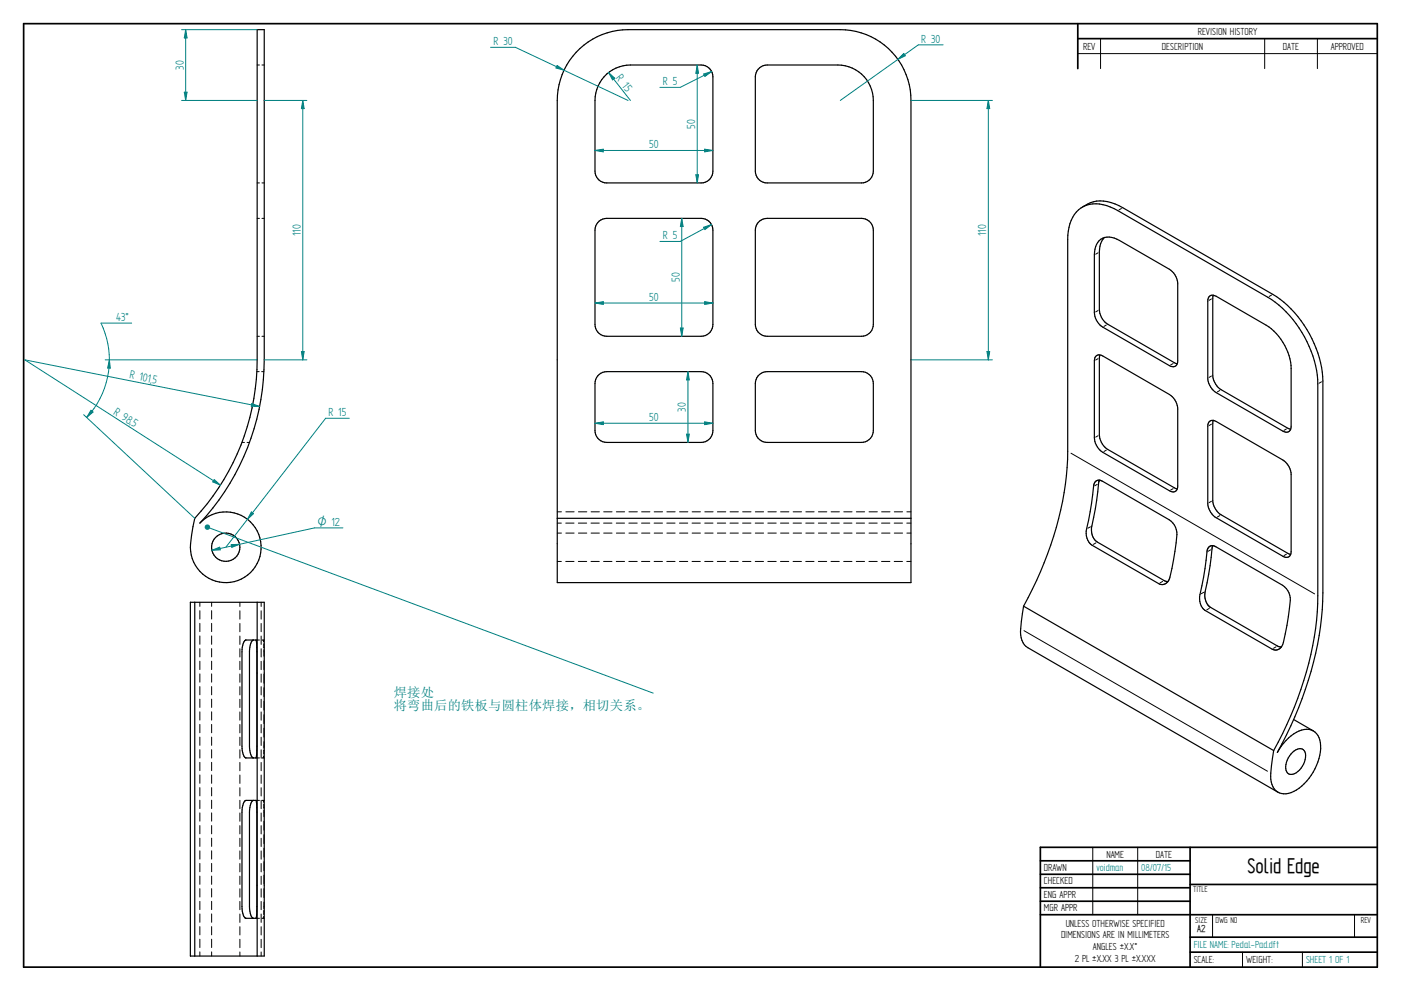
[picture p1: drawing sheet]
<svg xmlns="http://www.w3.org/2000/svg" width="594mm" height="420mm" viewBox="0 0 594 420" stroke-linecap="round" stroke-linejoin="round" font-family="sans-serif">
<g fill="none" stroke="#000" stroke-width=".72">
<path d="M10 10h574v400h-574zM457 10v19.1M457 16.4h127M504.6 359.2v50.8M584 359.2h-142.9v50.8M441.1 365h63.5M441.1 370.7h63.5M441.1 376.4h63.5M504.6 375h79.4M441.1 382.1h63.5M441.1 387.8h142.9M504.6 397.3h79.4"/>
<path d="M504.6 403.7h79.4"/>
</g>
<g fill="none" stroke="#000" stroke-width=".42">
<path d="M466.7 16.4v12.7M536.3 16.4v12.7M558.6 16.4v12.7M109 27.6h1M111.1 27.6h.9M457 22.7h127M109 77.6h1M111.1 77.6h.9M109 92.6h1M111.1 92.6h.9M475.5 88.4l-1 .6M465.6 107.2l-1 .6"/>
<path d="M465.6 131.7l-1 .5M469.1 137.8l-1 .6M513.7 126.7l-1 .6M539.2 125.1l-1 .6M108.9 157.6h1M109 142.6h1M110.9 157.6h1M111.1 142.6h.9M465.6 152.1l-1 .6M497.5 154.1l-1.1 .6M513.7 159.4l-1 .6M513.7 179.8l-1 .6"/>
<path d="M517.2 165.6l-1 .6M560.4 161.9l-1.1 .6M102.6 187.6h1.1M104.8 187.6h1M454.1 192.2l103.3 59.6M465.6 184.7l-1 .6M469.1 190.8l-1 .6M545.5 181.9l-1 .6M236.3 217h1.8M239.9 217h3.6M245.3 217h3.5M250.6 217h3.6"/>
<path d="M256 217h3.5M261.4 217h3.5M266.7 217h3.5M272.1 217h3.5M277.4 217h3.6M282.8 217h3.5M288.2 217h3.5M293.5 217h3.5M298.9 217h3.5M304.2 217h3.6M309.6 217h3.5M314.9 217h3.6"/>
<path d="M320.3 217h3.5M325.6 217h3.6M331 217h3.5M336.3 217h3.6M341.7 217h3.5M347 217h3.6M352.4 217h3.5M357.8 217h3.5M363.1 217h3.5M368.5 217h3.5M373.8 217h3.6M379.2 217h3.5"/>
<path d="M384.5 217h1.8M465.3 205.4l-1.1 .6M497.5 207.2l-1.1 .6M513.7 212.5l-1 .6M517.2 218.6l-1 .6M236.3 221.8h1.7M236.3 226h1.8M236.3 238h1.7M239.9 221.8h3.5M239.9 238h3.5M239.9 226h3.6M245.2 221.8h3.6"/>
<path d="M245.2 238h3.6M245.3 226h3.5M250.6 221.8h3.5M250.6 238h3.5M250.6 226h3.6M255.9 221.8h3.6M255.9 238h3.6M256 226h3.5M261.3 221.8h3.5M261.3 238h3.5M261.4 226h3.5M266.7 221.8h3.5"/>
<path d="M266.7 238h3.5M266.7 226h3.5M272 221.8h3.5M272 238h3.5M272.1 226h3.5M277.4 221.8h3.5M277.4 238h3.5M277.4 226h3.6M282.7 221.8h3.6M282.7 238h3.6M282.8 226h3.5M288.1 221.8h3.5"/>
<path d="M288.1 238h3.5M288.2 226h3.5M293.4 221.8h3.6M293.4 238h3.6M293.5 226h3.5M298.8 221.8h3.5M298.8 238h3.5M298.9 226h3.5M304.2 221.8h3.5M304.2 238h3.5M304.2 226h3.6M309.5 221.8h3.5"/>
<path d="M309.5 238h3.5M309.6 226h3.5M314.9 221.8h3.5M314.9 238h3.5M314.9 226h3.6M320.2 221.8h3.6M320.2 238h3.6M320.3 226h3.5M325.6 221.8h3.5M325.6 238h3.5M325.6 226h3.6M331 221.8h3.5"/>
<path d="M331 238h3.5M331 226h3.5M336.3 221.8h3.5M336.3 238h3.5M336.3 226h3.6M341.7 221.8h3.5M341.7 238h3.5M341.7 226h3.5M347 221.8h3.6M347 238h3.6M347 226h3.6M352.4 221.8h3.5"/>
<path d="M352.4 238h3.5M352.4 226h3.5M357.8 221.8h3.5M357.8 238h3.5M357.8 226h3.5M363.1 221.8h3.5M363.1 238h3.5M363.1 226h3.5M368.5 221.8h3.5M368.5 238h3.5M368.5 226h3.5M373.8 221.8h3.6"/>
<path d="M373.8 238h3.6M373.8 226h3.6M379.2 221.8h3.5M379.2 238h3.5M379.2 226h3.5M384.5 221.8h1.8M384.5 238h1.8M384.5 226h1.8M462.4 223.4l-1.1 .5M464.7 230.2l-1.1 .6M513.3 233.1l-1 .6M545.5 234.9l-1 .6"/>
<path d="M84.7 255.4v1.7M84.7 258.9v3.6M89.7 255.4v1.7M89.7 258.9v3.6M101.7 255.4v1.7M101.7 259v3.5M110.7 255.4v1.7M110.7 259v3.5M493 246.5l-1.1 .6M510.4 251.1l-1 .6M512.8 257.9l-1.1 .7M84.7 264.3v3.5"/>
<path d="M84.7 269.6v3.6M84.7 275v3.5M89.7 264.3v3.5M89.7 269.6v3.6M89.7 275v3.5M101.7 264.3v3.5M101.7 269.7v3.5M101.7 275v3.6M108.5 271.4h.2M108.9 271.4h1.1M110.7 264.3v3.5M110.7 269.7v3.5"/>
<path d="M110.7 275v3.6M111.1 271.4h.9M111.5 271.4l.3 .7M111.8 273l.1 1.6M111.9 275.5v2.7M434.2 267.4l103.3 59.6M541.1 274.2l-1.1 .7M84.7 280.3v3.6M84.7 285.7v3.5M84.7 291.1v3.5M84.7 296.4v3.5M89.7 280.3v3.6"/>
<path d="M89.7 285.7v3.5M89.7 291.1v3.5M89.7 296.4v3.5M101.7 280.4v3.5M101.7 285.7v3.6M101.7 291.1v3.5M101.7 296.5v3.5M110.7 280.4v3.5M110.7 285.7v3.6M110.7 291.1v3.5M110.7 296.5v3.5M111.9 280.2v3.7"/>
<path d="M111.9 285.9v3.7M111.9 291.6v3.8M111.9 297.3v3.8M84.7 301.8v3.5M84.7 307.1v3.6M84.7 312.5v3.5M84.7 317.8v3.6M89.7 301.8v3.5M89.7 307.1v3.6M89.7 312.5v3.5M89.7 317.8v3.6M101.7 301.8v3.6"/>
<path d="M101.7 307.2v3.5M101.7 312.5v3.6M101.7 317.9v3.5M110.7 301.8v3.6M110.7 307.2v3.5M110.7 312.5v3.6M110.7 317.9v3.5M111.9 318.1l-.1 1.6M111.9 314.5v2.7M111.9 303v3.8M111.9 308.7v3.8M84.7 323.2v3.5"/>
<path d="M84.7 328.5v3.6M84.7 333.9v3.5M84.7 339.3v3.5M89.7 323.2v3.5M89.7 328.5v3.6M89.7 333.9v3.5M89.7 339.3v3.5M101.7 323.3v3.5M101.7 328.6v3.5M101.7 334v3.5M101.7 339.3v3.6M108.5 321.4h.2"/>
<path d="M108.5 339.3h.2M108.9 321.4h1.1M108.9 339.3h1.1M110.7 323.3v3.5M110.7 328.6v3.5M110.7 334v3.5M110.7 339.3v3.6M111.1 321.4h.9M111.1 339.3h.9M111.5 339.3l.3 .8M111.8 320.5l-.3 .9M84.7 344.6v3.5"/>
<path d="M84.7 350v3.5M84.7 355.3v3.6M89.7 344.6v3.5M89.7 350v3.5M89.7 355.3v3.6M101.7 344.7v3.5M101.7 350.1v3.5M101.7 355.4v3.5M110.7 344.7v3.5M110.7 350.1v3.5M110.7 355.4v3.5M111.8 341l.1 1.6"/>
<path d="M111.9 343.5v2.7M111.9 348.2v3.8M111.9 353.9v3.8M111.9 359.6v3.8M463.4 359.2v28.6M482.4 359.2v28.6M84.7 360.7v3.5M84.7 366.1v3.5M84.7 371.4v3.5M84.7 376.8v3.5M89.7 360.7v3.5M89.7 366.1v3.5"/>
<path d="M89.7 371.4v3.5M89.7 376.8v3.5M101.7 360.8v3.5M101.7 366.1v3.6M101.7 371.5v3.5M101.7 376.8v3.6M110.7 360.8v3.5M110.7 366.1v3.6M110.7 371.5v3.5M110.7 376.8v3.6M111.9 365.3v3.8M111.9 371.1v3.7"/>
<path d="M111.9 376.8v3.7M84.7 382.1v3.6M84.7 387.5v3.5M84.7 392.9v3.5M84.7 398.2v3.5M89.7 382.1v3.6M89.7 387.5v3.5M89.7 392.9v3.5M89.7 398.2v3.5M101.7 382.2v3.5M101.7 387.5v3.6M101.7 392.9v3.5"/>
<path d="M101.7 398.2v3.6M108.5 389.3h.2M108.9 389.3h1.1M110.7 382.2v3.5M110.7 387.5v3.6M110.7 392.9v3.5M110.7 398.2v3.6M111.1 389.3h.9M111.8 388.6l-.3 .7M111.9 386.1l-.1 1.6M111.9 382.5v2.7M514.2 387.9v9.4"/>
<path d="M574.4 387.9v9.4M84.7 403.6v1.7M89.7 403.6v1.7M101.7 403.6v1.7M110.7 403.6v1.7M526.9 403.7v6.3M552.3 403.7v6.3"/>
</g>
<g fill="none" stroke="#000" stroke-width=".51">
<path d="M109 12.6h3v140a101.3 101.3 0 0 1-27.3 69.2 15 15 0 0 1 24.1 2.8 15 15 0 0 1-9.9 22.1 15 15 0 0 1-18.1-16.2l1.8-10.7a98.6 98.6 0 0 0 26.4-67.2zM244.3 22.2a29.9 29.9 0 0 1 22-9.6h90a29.9 29.9 0 0 1 30 30v204.4h-150v-204.4a30 30 0 0 1 8-20.4zM257.3 31.4a15.2 15.2 0 0 1 10-3.8h30a5 5 0 0 1 5 5v40a4.9 4.9 0 0 1-5 5h-40a4.9 4.9 0 0 1-5-5v-30a15.3 15.3 0 0 1 5-11.2zM321.5 29.4l.6-.7a4.7 4.7 0 0 1 3.2-1.1h30a15.1 15.1 0 0 1 15 15v30a5 5 0 0 1-5 5h-40a5 5 0 0 1-5-5v-40l.3-1.7zM254.1 93.7l1.5-.8 1.7-.3h40a4.9 4.9 0 0 1 5 5v40a4.9 4.9 0 0 1-5 5h-40a5 5 0 0 1-5-5v-40a5 5 0 0 1 1.8-3.9zM321.5 94.4l2.1-1.5 1.7-.3h40a5 5 0 0 1 5 5v40a5 5 0 0 1-5 5h-40a5.1 5.1 0 0 1-5-5v-40l.3-1.8zM459 87.8a14.1 14.1 0 0 1 15.4-.6l65.3 37.6a47 47 0 0 1 21.3 36.7v89.9a145.1 145.1 0 0 1-19.4 67.6 17 17 0 0 1 12.5-9.8 6.2 6.2 0 0 1 5.9 6.9 22.4 22.4 0 0 1-12.5 19.9 6 6 0 0 1-8.6-5.6l.3-5.7 .9-6.5M466.1 102a6.8 6.8 0 0 1 8.6-.1l21.2 12.3a7.7 7.7 0 0 1 3.5 6.1v32.7a2.15 2.15 0 0 1-1 2.3 2.15 2.15 0 0 1-2.5-.3l-28.3-16.3a7.9 7.9 0 0 1-3.5-6.2v-24.4l.5-3.5zM468.3 100.7l-1.6 2.6-.4 2.3-.1 25.7a7.8 7.8 0 0 0 3.5 6.2l28.3 16.3 1.2 .4M514.5 125.2l1.2 .4 21.2 12.3a23.5 23.5 0 0 1 10.6 18.4l-.2 25.7M514.5 125.2l-.2 33.9a8 8 0 0 0 3.5 6.1l28.3 16.4 1.2 .4M514.5 125.2l-1.5 .3-.8 1.5-.1 33.3a8 8 0 0 0 3.6 6.2l28.3 16.3 1.7 .5 1-.4 .6-.9"/>
<path d="M253.5 159.3l2.1-1.4 1.7-.3h40a5 5 0 0 1 5 5v20a4.9 4.9 0 0 1-5 5h-40a5 5 0 0 1-5-5v-20l.3-1.7zM321.5 159.3l.6-.6a4.7 4.7 0 0 1 3.2-1.1h40a5.1 5.1 0 0 1 5 5v20a5 5 0 0 1-5 5h-40a5.1 5.1 0 0 1-5-5v-20l.3-1.7zM466.4 150.5l-.2 33.9a8 8 0 0 0 3.5 6.1l29.5 16.8M466.4 150.5l-1.1 .1-.8 .6-.4 1.8v32.6a8 8 0 0 0 3.5 6.2l29.5 16.7a1.76 1.76 0 0 0 2.1-1.2M466.4 150.5l1.2 .4 28.3 16.4a7.7 7.7 0 0 1 3.5 6.1l-.2 33.9M514.5 178.2l-.2 34a7.9 7.9 0 0 0 3.5 6.1l29.5 16.8M514.5 178.2l-1.5 .4-.8 1.4-.1 33.4a7.9 7.9 0 0 0 3.6 6.1l28.3 16.3 1.7 .5a1.65 1.65 0 0 0 1.6-1.2M514.5 178.2l29.5 16.8a7.8 7.8 0 0 1 3.5 6.1l-.2 34M236.3 219.8h150M464.5 204.2l1.3-.6 1.7 .4 29.1 17a7.3 7.3 0 0 1 2.5 5.7 76.1 76.1 0 0 1-3.7 19.6 3 3 0 0 1-4.1 1.1l-28.3-16.3a6.5 6.5 0 0 1-2.3-6.8l2.2-10.9 .9-7.6zM466.2 203.6l-.2 .6a151.7 151.7 0 0 1-3.2 19.7 6.3 6.3 0 0 0 2.5 5.9l28.3 16.3 1.6 .4M512.6 232a2.24 2.24 0 0 1 3-.2l28.3 16.4 1.6 1.4 1.1 1.7a10 10 0 0 1 .2 6.6l-1.8 10.9a9.2 9.2 0 0 1-2 5.9 2.9 2.9 0 0 1-3.6 .5l-28.3-16.3a6.1 6.1 0 0 1-2.3-6.8l1.6-7.4 1.4-11.1z"/>
<path d="M514.3 231.4l-.3 .6a151.7 151.7 0 0 1-3.1 19.7 5.9 5.9 0 0 0 2.5 5.9l28.3 16.3 1.7 .4M80.7 255.4h31.3v149.9h-31.3zM82.6 255.4v149.9M109 255.4v149.9M434 257a140.5 140.5 0 0 0 18.7-65.7v-89.8a14.9 14.9 0 0 1 6.8-14 15.3 15.3 0 0 1 14.5 1.8l63.6 36.7a46.8 46.8 0 0 1 21.2 36.8v89.8a140.1 140.1 0 0 1-18.7 65.6M434 257l-.9 6.4a12.6 12.6 0 0 0 1.3 10l1.5 1.2 106 61.3M434 257l106.1 61.2M103.7 271.7l.5-.3h4.3l.4 5-.1 43.5-.3 1.5-4.3-.1a5.7 5.7 0 0 1-1.6-4.9v-40l.3-2.9zM107.4 271.4a5.9 5.9 0 0 0-1.6 5v40a5.3 5.3 0 0 0 1.7 5M548.1 319a3.1 3.1 0 0 1 5.3-.1 8.2 8.2 0 0 1-5.8 9.4 2.93 2.93 0 0 1-2.3-4.2l1-2.7zM548.5 305.1l8.4 4.8M103.7 339.7l.6-.4h4.2l.4 5-.1 43.6-.3 1.4h-4.3a5.7 5.7 0 0 1-1.6-5v-40l.1-1.9z"/>
<path d="M107.5 339.3l-.1 .1a5.7 5.7 0 0 0-1.6 4.9v40a5.7 5.7 0 0 0 1.6 5"/>
<circle cx="95.7" cy="232" r="6"/>
</g>
<path d="M386.3 42.6h34.5M386.3 152.6h34.5M418.5 149.1h1.2l-.6 3.5z" fill="none" stroke="#008080" stroke-width=".42"/>
<path d="M418.5 149.1h1.2l-.6 3.5z" fill="#008080"/>
<path d="M419.1 42.6l.6 3.5h-1.2z" fill="none" stroke="#008080" stroke-width=".42"/>
<path d="M419.1 42.6l.6 3.5h-1.2z" fill="#008080"/>
<path d="M208 20.1h10.6l47.7 22.5M236.3 27.8l2.9 2-3.5-1zM419.1 42.6v110" fill="none" stroke="#008080" stroke-width=".42"/>
<path d="M236.3 27.8l2.9 2-3.5-1z" fill="#008080"/>
<path d="M258.1 30.8l9.2 11.8M258.1 30.8l2.6 2.3-.9 .8z" fill="none" stroke="#008080" stroke-width=".42"/>
<path d="M258.1 30.8l2.6 2.3-.9 .8z" fill="#008080"/>
<path d="M298.4 31.4l3.4-1.1-2.9 2.1zM301.8 30.3l-13.3 6.7h-8.7" fill="none" stroke="#008080" stroke-width=".42"/>
<path d="M298.4 31.4l3.4-1.1-2.9 2.1z" fill="#008080"/>
<path d="M295.6 27.6l.6 3.5h-1.1z" fill="none" stroke="#008080" stroke-width=".42"/>
<path d="M295.6 27.6l.6 3.5h-1.1z" fill="#008080"/>
<path d="M295.1 74.1h1.1l-.6 3.5z" fill="none" stroke="#008080" stroke-width=".42"/>
<path d="M295.1 74.1h1.1l-.6 3.5z" fill="#008080"/>
<path d="M295.6 27.6v50M298.8 63.2l3.5 .6-3.5 .6z" fill="none" stroke="#008080" stroke-width=".42"/>
<path d="M298.8 63.2l3.5 .6-3.5 .6z" fill="#008080"/>
<path d="M252.3 63.8l3.5-.6v1.2z" fill="none" stroke="#008080" stroke-width=".42"/>
<path d="M252.3 63.8l3.5-.6v1.2z" fill="#008080"/>
<path d="M252.3 63.8h50M298.4 96.4l3.3-1.2-2.8 2.2zM301.7 95.2l-13.2 7.2h-8.7" fill="none" stroke="#008080" stroke-width=".42"/>
<path d="M298.4 96.4l3.3-1.2-2.8 2.2z" fill="#008080"/>
<path d="M289.1 92.6l.6 3.5h-1.2z" fill="none" stroke="#008080" stroke-width=".42"/>
<path d="M289.1 92.6l.6 3.5h-1.2z" fill="#008080"/>
<path d="M288.5 139.1h1.2l-.6 3.5z" fill="none" stroke="#008080" stroke-width=".42"/>
<path d="M288.5 139.1h1.2l-.6 3.5z" fill="#008080"/>
<path d="M289.1 92.6v50M252.3 128.5l3.5-.6v1.2z" fill="none" stroke="#008080" stroke-width=".42"/>
<path d="M252.3 128.5l3.5-.6v1.2z" fill="#008080"/>
<path d="M298.8 127.9l3.5 .6-3.5 .6z" fill="none" stroke="#008080" stroke-width=".42"/>
<path d="M298.8 127.9l3.5 .6-3.5 .6z" fill="#008080"/>
<path d="M252.3 128.5h50M291.7 157.6l.6 3.5h-1.2z" fill="none" stroke="#008080" stroke-width=".42"/>
<path d="M291.7 157.6l.6 3.5h-1.2z" fill="#008080"/>
<path d="M291.1 184.1h1.2l-.6 3.5z" fill="none" stroke="#008080" stroke-width=".42"/>
<path d="M291.1 184.1h1.2l-.6 3.5z" fill="#008080"/>
<path d="M291.7 157.6v30M252.3 179.5l3.5-.6v1.1z" fill="none" stroke="#008080" stroke-width=".42"/>
<path d="M252.3 179.5l3.5-.6v1.1z" fill="#008080"/>
<path d="M298.8 178.9l3.5 .6-3.5 .5z" fill="none" stroke="#008080" stroke-width=".42"/>
<path d="M298.8 178.9l3.5 .6-3.5 .5z" fill="#008080"/>
<path d="M10.5 152.6l83 53.1M252.3 179.5h50M90.8 203.3l2.7 2.4-3.3-1.4z" fill="none" stroke="#008080" stroke-width=".42"/>
<path d="M90.8 203.3l2.7 2.4-3.3-1.4z" fill="#008080"/>
<path d="M10.5 152.6l99.6 19.7M106.8 171.1l3.3 1.2h-3.6z" fill="none" stroke="#008080" stroke-width=".42"/>
<path d="M106.8 171.1l3.3 1.2h-3.6z" fill="#008080"/>
<path d="M42.8 137h13M44.6 152.6h64.4M35.5 175.8l47.1 44M38.6 173.9l.8 .8-2.7 2.3z" fill="none" stroke="#008080" stroke-width=".42"/>
<path d="M38.6 173.9l.8 .8-2.7 2.3z" fill="#008080"/>
<path d="M46.4 152.6l.4 3.5-1.2-.1z" fill="none" stroke="#008080" stroke-width=".42"/>
<path d="M46.4 152.6l.4 3.5-1.2-.1z" fill="#008080"/>
<path d="M77 12.6h32M78.1 39.1h1.2l-.6 3.5zM77 42.6h32M42.8 137a35.8 35.8 0 0 1-6.1 40" fill="none" stroke="#008080" stroke-width=".42"/>
<path d="M78.1 39.1h1.2l-.6 3.5z" fill="#008080"/>
<path d="M78.7 12.6l.6 3.5h-1.2z" fill="none" stroke="#008080" stroke-width=".42"/>
<path d="M78.7 12.6l.6 3.5h-1.2z" fill="#008080"/>
<path d="M78.7 12.6v30M112 42.6h18.1M128.4 42.6l.6 3.5h-1.2zM112 152.6h18.1" fill="none" stroke="#008080" stroke-width=".42"/>
<path d="M128.4 42.6l.6 3.5h-1.2z" fill="#008080"/>
<path d="M127.8 149.1h1.2l-.6 3.5z" fill="none" stroke="#008080" stroke-width=".42"/>
<path d="M127.8 149.1h1.2l-.6 3.5z" fill="#008080"/>
<path d="M128.4 42.6v110M148.1 177.3h-10l-42.3 54.7M106.6 217l.9 .8-2.6 2.4z" fill="none" stroke="#008080" stroke-width=".42"/>
<path d="M106.6 217l.9 .8-2.6 2.4z" fill="#008080"/>
<path d="M89.9 233.3l3.3-1.3 .2 1.1zM145.4 223.8h-12l-43.5 9.5" fill="none" stroke="#008080" stroke-width=".42"/>
<path d="M89.9 233.3l3.3-1.3 .2 1.1z" fill="#008080"/>
<path d="M98 230.9l3.6-.1-3.3 1.3z" fill="none" stroke="#008080" stroke-width=".42"/>
<path d="M98 230.9l3.6-.1-3.3 1.3z" fill="#008080"/>
<path d="M399.9 19h-10.5l-33.1 23.6M383.2 22.6l.7 1-3.2 1.6z" fill="none" stroke="#008080" stroke-width=".42"/>
<path d="M383.2 22.6l.7 1-3.2 1.6z" fill="#008080"/>
<path d="M88 223.5l189 70.4" fill="none" stroke="#008080" stroke-width=".42"/>
<circle cx="87.9" cy="223.5" r="1.17" fill="#008080"/>
<text font-size="10.1" x="529" y="370.2">Solid Edge</text>
<g font-size="5.6" fill="#008080">
<text x="209.2" y="19.2">R 30</text>
<text x="390.6" y="18.1">R 30</text>
<text x="77.9" y="29.5" transform="rotate(-90 77.9 29.5)">30</text>
<text x="261" y="33.1" transform="rotate(52 261 33.1)">R 15</text>
<text x="281" y="36.2">R 5</text>
<text x="294.8" y="54.6" transform="rotate(-90 294.8 54.6)">50</text>
<text x="275.3" y="62.9">50</text>
<text x="127.5" y="100" transform="rotate(-90 127.5 100)">110</text>
<text x="281" y="101.5">R 5</text>
<text x="418.2" y="100" transform="rotate(-90 418.2 100)">110</text>
<text x="288.2" y="119.6" transform="rotate(-90 288.2 119.6)">50</text>
<text x="275.3" y="127.6">50</text>
<text x="49.3" y="136.1">43°</text>
<text x="54.7" y="160.4" transform="rotate(11 54.7 160.4)">R 101,</text>
<text x="64.3" y="162.4" transform="rotate(11 64.3 162.4)">5</text>
<text x="47.8" y="175.4" transform="rotate(33 47.8 175.4)">R 98,</text>
<text x="139.3" y="176.4">R 15</text>
<text x="275.3" y="178.6">50</text>
<text x="290.8" y="174.5" transform="rotate(-90 290.8 174.5)">30</text>
<text x="55.5" y="180.3" transform="rotate(33 55.5 180.3)">5</text>
<text x="167" y="295.6">焊接处</text>
<text x="167" y="300.9">将弯曲后的铁板与圆柱体焊接，相切关系。</text>
</g>
<text font-size="5.4" fill="#008080" x="134.6" y="222.9">O 12</text>
<g font-size="4.9">
<text x="507.9" y="14.7">REVISION HISTORY</text>
<text x="459.3" y="21">REV</text>
<text x="492.7" y="21">DESCRIPTION</text>
<text x="544" y="21">DATE</text>
<text x="564.3" y="21">APPROVED</text>
<text x="469.1" y="363.6">NAME</text>
<text x="490.1" y="363.6">DATE</text>
<text x="442.7" y="369.3">DRAWN</text>
<text x="442.7" y="375">CHECKED</text>
<text x="442.7" y="380.7">ENG APPR</text>
<text x="442.7" y="386.4">MGR APPR</text>
<text x="451.9" y="392.9">UNLESS OTHERWISE SPECIFIED</text>
<text x="449.9" y="397.9">DIMENSIONS ARE IN MILLIMETERS</text>
<text x="455.7" y="407.8">2 PL ±X.XX 3 PL ±X.XXX</text>
<text x="463.5" y="402.9">ANGLES ±X.X°</text>
<text x="506.2" y="408.3">SCALE:</text>
<text x="528.4" y="408.3">WEIGHT:</text>
</g>
<g font-size="4.9" fill="#008080">
<text x="464.9" y="369.3">voidman</text>
<text x="483.9" y="369.3">08/07/15</text>
<text x="506.2" y="402">FILE NAME: Pedal-Pad.dft</text>
<text x="553.8" y="408.4">SHEET 1 OF 1</text>
</g>
<text font-size="4.8" x="507.7" y="395.3">A2</text>
<g font-size="4.1">
<text x="505.9" y="378.3">TITLE</text>
<text x="506.9" y="391.1">SIZE</text>
<text x="515.4" y="391.1">DWG NO</text>
<text x="577" y="391.1">REV</text>
</g>
</svg>
